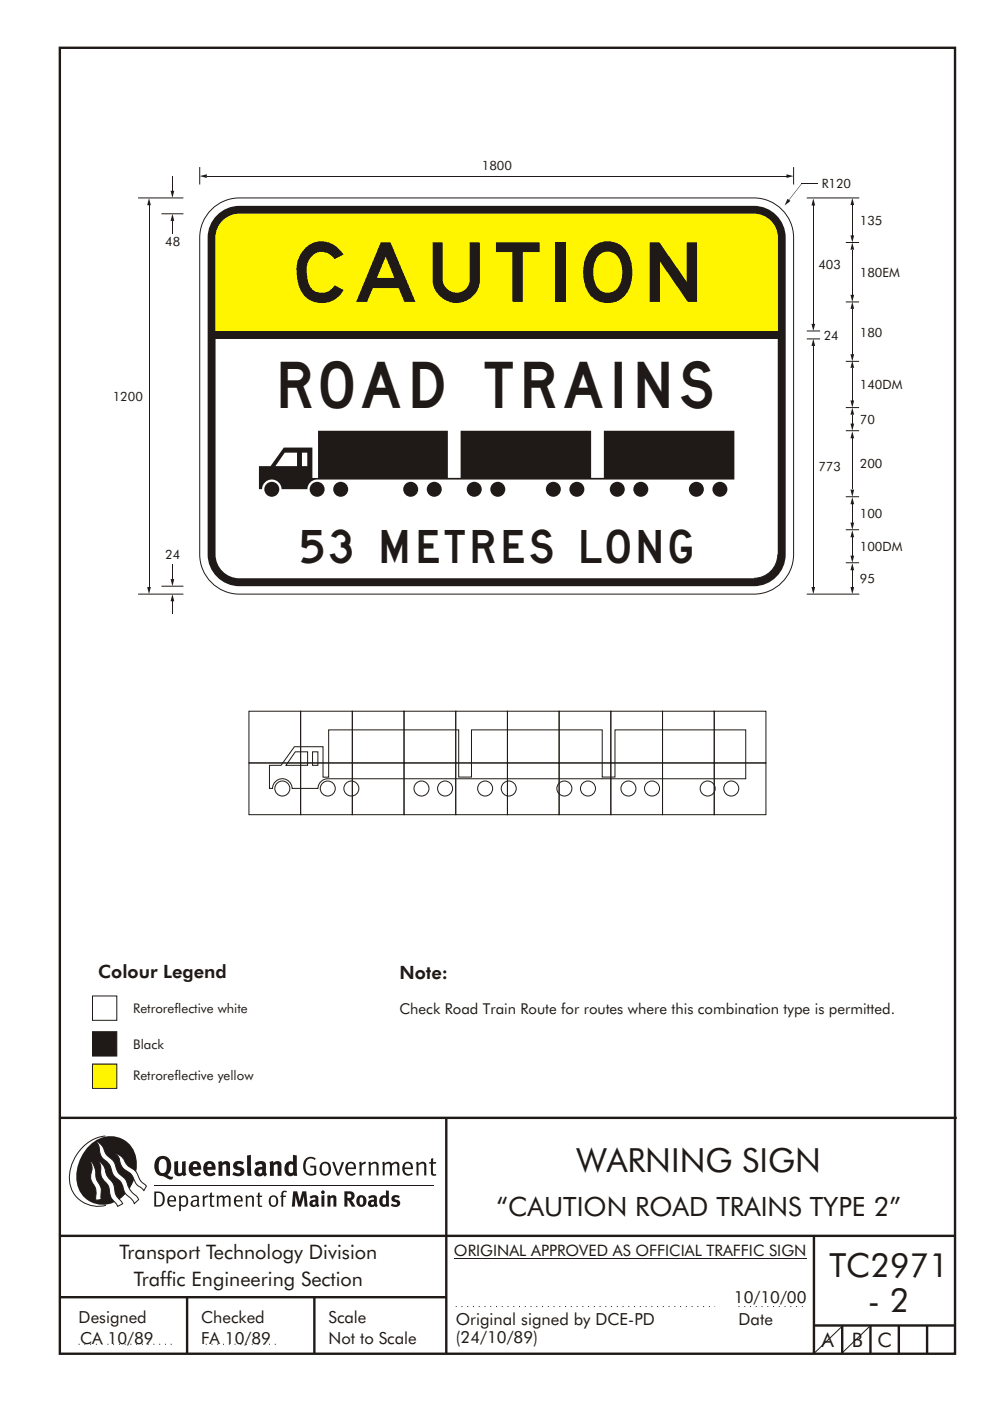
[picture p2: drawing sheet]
<svg xmlns="http://www.w3.org/2000/svg" width="210mm" height="297mm" viewBox="0 0 210 297" stroke-linecap="round" stroke-linejoin="round" font-family="sans-serif">
<g fill="none" stroke="#1f1a17" stroke-width=".51">
<path d="M12.7 10.1h189.9v276.9h-189.9zM12.7 237h190.3M94.7 236.9v50.1M12.7 262h190M12.7 275h82M39.7 275v12M66.7 275v12M172.7 262v25M172.7 281h30M178.7 281v6M184.7 281v6M190.7 281v6"/>
<path d="M196.7 281v6"/>
</g>
<path d="M96.7 277h55M156.7 277h14M16.7 285h20.3M43.7 285h15" fill="none" stroke="#1f1a17" stroke-width=".21" stroke-dasharray=".2 1" stroke-linecap="butt"/>
<path d="M19.6 211.2h5.2v5.1h-5.2z" fill-rule="evenodd" fill="#fff" stroke="#1f1a17" stroke-width=".21"/>
<path d="M19.6 218.7h5.2v5.2h-5.2z" fill-rule="evenodd" fill="#1f1a17" stroke="#1f1a17" stroke-width=".21"/>
<path d="M19.6 225.6h5.2v5.2h-5.2z" fill-rule="evenodd" fill="#fff500" stroke="#1f1a17" stroke-width=".21"/>
<g fill="none" stroke="#1f1a17" stroke-width=".21">
<path d="M52.8 150.8h11v11h-11zM62.7 159.4h2.6v2.9h-4.6zM63.8 150.8h11v11h-11zM66.3 159.4h1.1v2.9h-1.1zM74.8 150.8h10.9v11h-10.9zM85.7 150.8h11v11h-11zM96.7 150.8h11v11h-11zM107.7 150.8h10.9v11h-10.9zM118.6 150.8h11v11h-11zM129.6 150.8h11v11h-11zM140.6 150.8h10.9v11h-10.9zM151.5 150.8h11v11h-11z"/>
<path d="M52.8 161.8h11v10.9h-11zM57.2 162.3h2.4l2.9-4h6v6.5h1.2v-10.1h27.6v10.1h2.7v-10.1h27.8v10.1h2.7v-10.1h27.7v10.4h-88.7a2.07 2.07 0 0 0-2 2.1h-5.5a2.08 2.08 0 0 0-2.1-2.1 2.08 2.08 0 0 0-2.1 2.1h-.6zM63.8 161.8h11v10.9h-11zM74.8 161.8h10.9v10.9h-10.9zM85.7 161.8h11v10.9h-11zM96.7 161.8h11v10.9h-11zM107.7 161.8h10.9v10.9h-10.9zM118.6 161.8h11v10.9h-11zM129.6 161.8h11v10.9h-11zM140.6 161.8h10.9v10.9h-10.9zM151.5 161.8h11v10.9h-11zM96.3 266.7h74.7"/>
<path d="M178.6 281.2l-5.8 5.6M184.5 281.2l-5.8 5.6"/>
<circle cx="59.9" cy="167.2" r="1.59"/>
<circle cx="69.5" cy="167.2" r="1.59"/>
<circle cx="74.5" cy="167.2" r="1.59"/>
<circle cx="89.4" cy="167.2" r="1.59"/>
<circle cx="94.4" cy="167.2" r="1.59"/>
<circle cx="102.9" cy="167.2" r="1.59"/>
<circle cx="107.9" cy="167.2" r="1.59"/>
<circle cx="119.7" cy="167.2" r="1.59"/>
<circle cx="124.7" cy="167.2" r="1.59"/>
<circle cx="133.3" cy="167.2" r="1.59"/>
<circle cx="138.3" cy="167.2" r="1.59"/>
<circle cx="150.1" cy="167.2" r="1.59"/>
<circle cx="155.1" cy="167.2" r="1.59"/>
</g>
<path d="M44.8 44.4a8.4 8.4 0 0 1 6-2.4h109.2a8.4 8.4 0 0 1 8.4 8.4v67.2a8.4 8.4 0 0 1-8.4 8.4h-109.2a8.4 8.4 0 0 1-8.4-8.4v-67.2a8.4 8.4 0 0 1 2.4-6z" fill-rule="evenodd" fill="#fff" stroke="#1f1a17" stroke-width=".21"/>
<path d="M45.7 46a6.7 6.7 0 0 1 5.1-2.4h109.2a6.8 6.8 0 0 1 6.7 6.8v67.2a6.8 6.8 0 0 1-6.7 6.7h-109.2a6.8 6.8 0 0 1-6.7-6.7v-67.2a6.7 6.7 0 0 1 1.6-4.4z" fill-rule="evenodd" fill="#1f1a17"/>
<path d="M46.9 47.1a5.1 5.1 0 0 1 3.9-1.8h109.2a5.1 5.1 0 0 1 5 5.1v67.2a5.1 5.1 0 0 1-5 5h-109.2a5.1 5.1 0 0 1-5.1-5v-67.2a5 5 0 0 1 1.2-3.3z" fill-rule="evenodd" fill="#fff"/>
<path d="M46.9 47.1a5.1 5.1 0 0 1 3.9-1.8h109.2a5.1 5.1 0 0 1 5 5.1v21.4h-119.3v-21.4a5 5 0 0 1 1.2-3.3z" fill-rule="evenodd" fill="#fff500"/>
<path d="M165 117.6a5.1 5.1 0 0 1-5 5" fill="none" stroke="#1f1a17" stroke-width=".21"/>
<path d="M42.4 37.3l1.5-.4v.8l-1.5-.4 1.5-.4z" fill-rule="evenodd" fill="#1f1a17"/>
<path d="M43.9 37.3h122.9" fill="none" stroke="#1f1a17" stroke-width=".21"/>
<path d="M166.9 36.9l1.5 .4-1.5 .4v-.8l1.5 .4z" fill-rule="evenodd" fill="#1f1a17"/>
<path d="M42.4 35.4v3.7M168.4 35.4v3.7" fill="none" stroke="#1f1a17" stroke-width=".21"/>
<path d="M172.6 71.8l.3 1.6h-.7l.4-1.6 .3 1.6z" fill-rule="evenodd" fill="#1f1a17"/>
<path d="M172.6 73.4v51" fill="none" stroke="#1f1a17" stroke-width=".21"/>
<g fill="#1f1a17">
<path d="M172.2 124.5h.7l-.3 1.5 .3-1.5-.3 1.5z" fill-rule="evenodd"/>
<path d="M180.8 119.4l.4 1.5h-.8l.4-1.5 .4 1.5z" fill-rule="evenodd"/>
</g>
<path d="M180.8 120.9v3.5" fill="none" stroke="#1f1a17" stroke-width=".21"/>
<g fill="#1f1a17">
<path d="M180.4 124.5h.8l-.4 1.5 .4-1.5-.4 1.5z" fill-rule="evenodd"/>
<path d="M180.8 112.4l.4 1.5h-.8l.4-1.5 .4 1.5z" fill-rule="evenodd"/>
</g>
<path d="M180.8 113.9v3.9" fill="none" stroke="#1f1a17" stroke-width=".21"/>
<g fill="#1f1a17">
<path d="M180.4 117.8h.8l-.4 1.5 .4-1.5-.4 1.5z" fill-rule="evenodd"/>
<path d="M180.8 105.4l.4 1.5h-.8l.4-1.5 .4 1.5z" fill-rule="evenodd"/>
</g>
<path d="M180.8 106.9v3.9" fill="none" stroke="#1f1a17" stroke-width=".21"/>
<g fill="#1f1a17">
<path d="M180.4 110.8h.8l-.4 1.5 .4-1.5-.4 1.5z" fill-rule="evenodd"/>
<path d="M180.8 91.4l.4 1.5h-.8l.4-1.5 .4 1.5z" fill-rule="evenodd"/>
</g>
<path d="M180.8 93v10.8" fill="none" stroke="#1f1a17" stroke-width=".21"/>
<g fill="#1f1a17">
<path d="M180.4 103.8h.8l-.4 1.5 .4-1.5-.4 1.5z" fill-rule="evenodd"/>
<path d="M180.8 86.4l.4 1.5h-.8l.4-1.5 .4 1.5z" fill-rule="evenodd"/>
<path d="M180.4 89.8h.8l-.4 1.5 .4-1.5-.4 1.5z" fill-rule="evenodd"/>
<path d="M180.8 76.5l.4 1.5h-.8l.4-1.5 .4 1.5z" fill-rule="evenodd"/>
</g>
<path d="M180.8 88l.1 1.8z" fill="#1f1a17"/>
<path d="M180.8 78v6.9" fill="none" stroke="#1f1a17" stroke-width=".21"/>
<g fill="#1f1a17">
<path d="M180.4 84.9h.8l-.4 1.5 .4-1.5-.4 1.5z" fill-rule="evenodd"/>
<path d="M172.6 42.1l.3 1.5h-.7l.4-1.5 .3 1.5z" fill-rule="evenodd"/>
</g>
<path d="M172.6 43.6v25" fill="none" stroke="#1f1a17" stroke-width=".21"/>
<g fill="#1f1a17">
<path d="M172.2 68.7h.7l-.3 1.5 .3-1.5-.3 1.5z" fill-rule="evenodd"/>
<path d="M180.8 64l.4 1.5h-.8l.4-1.5 .4 1.5z" fill-rule="evenodd"/>
</g>
<path d="M180.8 65.5v9.6" fill="none" stroke="#1f1a17" stroke-width=".21"/>
<g fill="#1f1a17">
<path d="M180.4 75.1h.8l-.4 1.5 .4-1.5-.4 1.5z" fill-rule="evenodd"/>
<path d="M180.8 51.4l.4 1.5h-.8l.4-1.5 .4 1.5z" fill-rule="evenodd"/>
</g>
<path d="M180.8 53v9.5" fill="none" stroke="#1f1a17" stroke-width=".21"/>
<g fill="#1f1a17">
<path d="M180.4 62.5h.8l-.4 1.5 .4-1.5-.4 1.5z" fill-rule="evenodd"/>
<path d="M180.8 42l.4 1.5h-.8l.4-1.5 .4 1.5z" fill-rule="evenodd"/>
</g>
<path d="M180.8 43.5v6.4" fill="none" stroke="#1f1a17" stroke-width=".21"/>
<path d="M180.4 49.9h.8l-.4 1.5 .4-1.5-.4 1.5z" fill-rule="evenodd" fill="#1f1a17"/>
<path d="M171.2 42h11.1M179.4 51.4h2.9M171.2 71.9h2.8M171.2 70.2h2.8M179.4 76.6h2.9M179.4 64h2.9M179.4 91.3h2.9M179.4 86.4h2.9M179.4 119.3h2.9M179.4 112.3h2.9M179.4 105.3h2.9M171.2 126h11.1" fill="none" stroke="#1f1a17" stroke-width=".21"/>
<path d="M167.1 42.1l.6 .5-1.2 1z" fill-rule="evenodd" fill="#1f1a17"/>
<path d="M170 39l-2.5 3.4z" fill="#1f1a17"/>
<path d="M170 39h3.5" fill="none" stroke="#1f1a17" stroke-width=".21"/>
<path d="M44.4 70.2h121.5v1.7h-121.5z" fill="#1f1a17"/>
<path d="M36.6 37.3v3.1M29.3 42h9.6M34.3 45.3h4.6M29.3 126h9.6M34.3 124.3h4.6" fill="none" stroke="#1f1a17" stroke-width=".21"/>
<path d="M36.2 40.5h.8l-.4 1.5 .4-1.5-.4 1.5z" fill-rule="evenodd" fill="#1f1a17"/>
<path d="M36.6 119.6v3.1" fill="none" stroke="#1f1a17" stroke-width=".21"/>
<path d="M36.2 122.8h.8l-.4 1.5 .4-1.5-.4 1.5z" fill-rule="evenodd" fill="#1f1a17"/>
<path d="M36.6 46.9v2.5" fill="none" stroke="#1f1a17" stroke-width=".21"/>
<path d="M36.6 45.3l.4 1.5h-.8z" fill-rule="evenodd" fill="#1f1a17"/>
<path d="M36.6 127.5v2.6" fill="none" stroke="#1f1a17" stroke-width=".21"/>
<g fill="#1f1a17">
<path d="M36.6 126l.4 1.5h-.8z" fill-rule="evenodd"/>
<path d="M31.6 42l.4 1.5h-.8l.4-1.5 .4 1.5z" fill-rule="evenodd"/>
</g>
<path d="M31.6 43.5v80.9" fill="none" stroke="#1f1a17" stroke-width=".21"/>
<g fill="#1f1a17">
<path d="M31.2 124.5h.8l-.4 1.5 .4-1.5-.4 1.5z" fill-rule="evenodd"/>
<path d="M54.9 98.8v4.9h.7a2.07 2.07 0 0 1 2.1-2 2.07 2.07 0 0 1 2 2h5.5a2.07 2.07 0 0 1 2.1-2h88.5v-10.4h-27.7v10h-2.7v-10h-27.7v10h-2.7v-10h-27.5v10h-1.2v-6.4h-6.1l-2.8 3.9zM64.1 96h1.1v2.8h-1.1zM60.4 96l-2 2.8h4.6v-2.8zM120.8 103.7a1.6 1.6 0 0 0 3.2 0 1.6 1.6 0 0 0-3.2 0zM151.2 103.7a1.59 1.59 0 0 0 3.1 0 1.59 1.59 0 0 0-3.1 0zM104 103.7a1.6 1.6 0 0 0 3.2 0 1.6 1.6 0 0 0-3.2 0zM134.4 103.7a1.6 1.6 0 0 0 3.2 0 1.6 1.6 0 0 0-3.2 0zM90.5 103.7a1.6 1.6 0 0 0 3.2 0 1.6 1.6 0 0 0-3.2 0zM70.7 103.7a1.6 1.6 0 0 0 3.2 0 1.6 1.6 0 0 0-3.2 0zM115.8 103.7a1.6 1.6 0 0 0 3.2 0 1.6 1.6 0 0 0-3.2 0zM146.2 103.7a1.59 1.59 0 0 0 3.1 0 1.59 1.59 0 0 0-3.1 0zM99 103.7a1.6 1.6 0 0 0 3.2 0 1.6 1.6 0 0 0-3.2 0zM129.4 103.7a1.6 1.6 0 0 0 3.2 0 1.6 1.6 0 0 0-3.2 0zM85.5 103.7a1.6 1.6 0 0 0 3.2 0 1.6 1.6 0 0 0-3.2 0zM65.7 103.7a1.6 1.6 0 0 0 3.2 0 1.6 1.6 0 0 0-3.2 0zM56.1 103.7a1.6 1.6 0 0 0 3.2 0 1.6 1.6 0 0 0-3.2 0z" fill-rule="evenodd"/>
<path d="M64.9 245.6a1.61 1.61 0 0 1 2.1 .1l-.2 .2a1.17 1.17 0 0 0-1.4-.1 1.17 1.17 0 0 0-.6 1.2 1.42 1.42 0 0 0 1.2 1.9l.7-.2v-1.2h-.8l-.1-.4h1.3v1.9a1.82 1.82 0 0 1-2.2-.1 1.82 1.82 0 0 1-.6-2.1l.2-.7z" fill-rule="evenodd"/>
<path d="M68.2 246.6a1.77 1.77 0 0 0 .4 2.6 1.39 1.39 0 0 0 1.4-.5 1.39 1.39 0 0 0 .2-1.5 1.19 1.19 0 0 0-2-.6zM68.5 246.8a.83 .83 0 0 1 1 .1 .83 .83 0 0 1 .2 1 .75 .75 0 0 1-.6 1 .75 .75 0 0 1-.8-.8v-.9z" fill-rule="evenodd"/>
<path d="M70.5 246.4l.4-.1 .8 2.4 .8-2.3h.5l-1.1 2.8h-.4z" fill-rule="evenodd"/>
<path d="M73.6 246.7a1.74 1.74 0 0 0 .5 2.5h.9l.5-.3-.2-.3a.89 .89 0 0 1-1.1 .2 .89 .89 0 0 1-.4-.9h1.7a1.15 1.15 0 0 0-.4-1.4 1.15 1.15 0 0 0-1.5 .2zM74 246.9a.67 .67 0 0 1 .8-.1 .67 .67 0 0 1 .3 .7h-1.3z" fill-rule="evenodd"/>
<path d="M76.2 246.4l.4-.1 .1 .5 .5-.4 .5-.1-.2 .5a.61 .61 0 0 0-.8 .6v1.8h-.4z" fill-rule="evenodd"/>
<path d="M78.1 246.4l.5-.1 .1 .5a.89 .89 0 0 1 .9-.5 .89 .89 0 0 1 .7 .8v2.1h-.4v-2.1l-.1-.3-.3-.1-.8 .4v2.1h-.4z" fill-rule="evenodd"/>
<path d="M81.1 246.4l.4-.1 .1 .4a.83 .83 0 0 1 .8-.4 .83 .83 0 0 1 .7 .5 .86 .86 0 0 1 .9-.5 .86 .86 0 0 1 .7 .8v2.1h-.4l-.1-2.3a.5 .5 0 0 0-.8 0l-.2 .2v2.1h-.5v-2.2l-.4-.3-.7 .4v2.1h-.4z" fill-rule="evenodd"/>
<path d="M85.7 246.7a1.74 1.74 0 0 0 .5 2.5h.9l.5-.3-.2-.3a.89 .89 0 0 1-1.1 .2 .89 .89 0 0 1-.4-.9h1.7a1.15 1.15 0 0 0-.5-1.4 1.15 1.15 0 0 0-1.4 .2zM86 246.9a.67 .67 0 0 1 .9-.1 .67 .67 0 0 1 .3 .7h-1.3z" fill-rule="evenodd"/>
<path d="M88.3 246.4l.4-.1 .1 .5a.89 .89 0 0 1 .9-.5 .89 .89 0 0 1 .7 .8v2.1h-.4v-2.1l-.1-.3-.3-.1-.8 .4v2.1h-.4z" fill-rule="evenodd"/>
<path d="M91.5 245.7l.4-.2v.9h.7l-.2 .3h-.5v2.1l.1 .1h.5l.1 .3a.71 .71 0 0 1-1.2-.5v-2h-.3v-.3h.3z" fill-rule="evenodd"/>
<path d="M37 246.3l.8-.2v2a.46 .46 0 0 0 .2 .7 .46 .46 0 0 0 .6-.3v-2.2l.8-.1v2.3l.2 .6-.6 .3-.2-.3a1.03 1.03 0 0 1-1.2 .2 1.03 1.03 0 0 1-.6-1z" fill-rule="evenodd"/>
<path d="M40.4 246.6a1.64 1.64 0 0 0 0 2.3 1.64 1.64 0 0 0 2.3 .1l-.4-.5a.78 .78 0 0 1-.9 .3 .78 .78 0 0 1-.5-.8h1.8a1.37 1.37 0 0 0-.6-1.6 1.37 1.37 0 0 0-1.7 .2zM41 246.9a.48 .48 0 0 1 .7-.1 .48 .48 0 0 1 .2 .6h-1z" fill-rule="evenodd"/>
<path d="M43.5 246.6a1.65 1.65 0 0 0-.2 2 1.65 1.65 0 0 0 1.9 .7l.5-.3-.3-.5a.78 .78 0 0 1-.9 .3 .78 .78 0 0 1-.5-.8h1.8a1.37 1.37 0 0 0-.6-1.6 1.37 1.37 0 0 0-1.7 .2zM44.1 246.9a.48 .48 0 0 1 .6-.1 .48 .48 0 0 1 .2 .6h-.9z" fill-rule="evenodd"/>
<path d="M46.3 246.4l.7-.3 .1 .4a.95 .95 0 0 1 1-.3 .95 .95 0 0 1 .7 .9v2.2h-.8v-2.3l-.3-.2-.5 .3v2.2h-.8z" fill-rule="evenodd"/>
<path d="M49.7 246.5a1.73 1.73 0 0 1 2-.1l-.2 .6-.6-.2a.42 .42 0 0 0-.6 .3l.2 .2a1.23 1.23 0 0 1 1.4 1 1.47 1.47 0 0 1-2.3 .9l-.3-.1 .3-.6 .7 .3a.47 .47 0 0 0 .7-.3 .87 .87 0 0 0-1-.6l-.4-.2-.1-.4z" fill-rule="evenodd"/>
<path d="M54.1 246.6l.3 .6 .3-.2a.62 .62 0 0 1 .9 0v.4a1.21 1.21 0 0 0-1.3 .3 1.21 1.21 0 0 0-.2 1.4 1.19 1.19 0 0 0 1.7 0l.5 .3 .4-.4-.3-.4v-1.3a.96 .96 0 0 0-1.3-1.1zM55 248.1l.6-.1v.6a.43 .43 0 0 1-.6 .1 .43 .43 0 0 1 0-.6z" fill-rule="evenodd"/>
<path d="M57.2 246.4l.7-.3 .1 .4a.95 .95 0 0 1 1-.3 .95 .95 0 0 1 .7 .9v2.2h-.8v-2.3l-.3-.2-.5 .3v2.2h-.8z" fill-rule="evenodd"/>
<path d="M62.2 244.8v1.6a1.29 1.29 0 0 0-1.4 .1 1.29 1.29 0 0 0-.5 1.3 1.24 1.24 0 0 0 .5 1.4 1.24 1.24 0 0 0 1.5-.1l.1 .2h.7l-.1-4.3zM61.5 246.9h.4l.3 .1v1.5l-.3 .2a.48 .48 0 0 1-.6-.5 1.52 1.52 0 0 1 .2-1.3z" fill-rule="evenodd"/>
<path d="M52.4 245l.8-.2 .2 4.5h-.8l-.1-.2z" fill-rule="evenodd"/>
</g>
<path d="M22.4 240.9a9 9 0 0 0-7.4 10.8 6.2 6.2 0 0 0 7.5 3.9M32.7 251.4h59.4" fill="none" stroke="#1f1a17" stroke-width=".21"/>
<path d="M19.1 242.7a5.7 5.7 0 0 1 6.5-1.4 5.7 5.7 0 0 1 3.4 5.7 8.6 8.6 0 0 1-6.2 8.4 5.7 5.7 0 0 1-6.5-7.1 9.9 9.9 0 0 1 2.8-5.6z" fill-rule="evenodd" fill="#1f1a17"/>
<path d="M24.4 244.6a3.1 3.1 0 0 1 2.3 2.1l.8 .8a3.2 3.2 0 0 1 2 2.3l.4 .7 1.2 1-.6 .9-.2-.3a3.5 3.5 0 0 1-1.9-2 3.8 3.8 0 0 0-2.1-2.2 3.5 3.5 0 0 1-1-2.3zM20.4 242a3.4 3.4 0 0 1 1.9 2.4l.7 .9a3.3 3.3 0 0 1 1.7 2.5 4.4 4.4 0 0 0 1.7 2l.3 .3a6.1 6.1 0 0 0 2.5 3.7l.2 .5-.9 .9a6.1 6.1 0 0 0-1.9-2.2l-.4-.7a3.6 3.6 0 0 0-1.9-2.8l-.6-1.1a3.6 3.6 0 0 0-1.9-2.8 3.7 3.7 0 0 1-.8-2.4zM21 246.2a3.4 3.4 0 0 1 1.5 2.7l.6 .9a3.8 3.8 0 0 1 1.4 3.1l.3 .8 1.2 1.5-1 .6-.5-.8a3.2 3.2 0 0 1-1.3-2.8 4.3 4.3 0 0 0-1.4-2.2 4.7 4.7 0 0 1-.5-2.9zM19.2 246.1a5.1 5.1 0 0 1 1.2 3.7l.3 .7a3.1 3.1 0 0 1 .7 3l.1 .8-1.1 .2-.1-.8a3.5 3.5 0 0 0-.9-3.2 3.6 3.6 0 0 1 .1-2.6z" fill-rule="evenodd" fill="#fff" stroke="#1f1a17" stroke-width=".21"/>
<g fill="#1f1a17">
<path d="M33.4 245.5a2.51 2.51 0 0 0 .4 3.7l.8 .2a2.78 2.78 0 0 0 2 .6l.2-.5h-.6l-.7-.4a2.56 2.56 0 0 0 0-3.8 1.83 1.83 0 0 0-2.1 .2zM34 245.9a.87 .87 0 0 1 1 0 .87 .87 0 0 1 .4 .9v.4a1.17 1.17 0 0 1-.9 1.5h-.3a2.38 2.38 0 0 1-.2-2.8z" fill-rule="evenodd"/>
<path d="M33.1 252.9v2.6a1.12 1.12 0 0 0 1.2-.3 1.12 1.12 0 0 0 .2-1.1l-.1-.6-.3-.4zM32.7 252.6h1.1a1.67 1.67 0 0 1 1.2 1.7 1.67 1.67 0 0 1-1.3 1.5h-1zM36.1 253.9l-.2 .6h1.1a.55 .55 0 0 0-.3-.7 .55 .55 0 0 0-.6 .1zM35.8 253.8a.95 .95 0 0 1 1.2-.2 .95 .95 0 0 1 .4 1.1h-1.5a.72 .72 0 0 0 .4 .8 .72 .72 0 0 0 .9-.1l.1 .2a1.15 1.15 0 0 1-1.5 0 1.15 1.15 0 0 1-.2-1.5zM38.4 254.1v1.2a.7 .7 0 0 0 .9 .1 .7 .7 0 0 0 .2-.9 .61 .61 0 0 0-.4-.7 .61 .61 0 0 0-.7 .3zM38 253.5l.3-.1 .1 .4a.95 .95 0 0 1 1.2-.1 .95 .95 0 0 1 .3 1.1 .92 .92 0 0 1-.5 1 .92 .92 0 0 1-1-.2v1.1l-.4 .1zM40.9 254.9a.5 .5 0 0 0 .2 .7 .5 .5 0 0 0 .7-.3v-.7zM40.5 253.8a1 1 0 0 1 1.7 .2v1.4l.2 .3-.2 .2-.3-.3a.78 .78 0 0 1-1.4-.1 .78 .78 0 0 1 .8-1.1h.5a.58 .58 0 0 0-.3-.7 .58 .58 0 0 0-.7 .3zM43 253.5l.3-.1 .1 .4 .3-.3h.5l-.2 .3a.52 .52 0 0 0-.6 .6v1.4h-.4zM44.6 252.9l.4-.1-.1 .7h.6l-.1 .3h-.5v1.5a.35 .35 0 0 0 .6 .3v.2a.57 .57 0 0 1-.6 .1 .57 .57 0 0 1-.3-.5v-1.6h-.3v-.3h.3zM45.9 253.5l.4-.1 .1 .4 .2-.2a.64 .64 0 0 1 1 .2 .7 .7 0 0 1 .8-.4 .7 .7 0 0 1 .5 .7v1.7h-.4v-1.7l-.2-.3-.7 .3v1.7h-.3v-1.6a.38 .38 0 0 0-.3-.5 .38 .38 0 0 0-.5 .3l-.1 .1v1.7h-.4zM50.2 253.9l-.2 .6h1.1a.55 .55 0 0 0-.2-.7 .55 .55 0 0 0-.7 .1zM49.9 253.8a.95 .95 0 0 1 1.2-.2 .95 .95 0 0 1 .4 1.1h-1.5a.72 .72 0 0 0 .4 .8 .72 .72 0 0 0 .9-.1l.1 .2a1.15 1.15 0 0 1-1.5 0 1.15 1.15 0 0 1-.2-1.5zM52.1 253.5l.3-.1 .1 .4a.72 .72 0 0 1 .8-.4 .72 .72 0 0 1 .6 .7v1.7h-.4v-1.5a.45 .45 0 0 0-.3-.6 .45 .45 0 0 0-.5 .3l-.2 .1v1.7h-.3zM54.7 252.9l.4-.1v.7h.6l-.1 .3h-.5v1.5a.35 .35 0 0 0 .5 .3v.2a.57 .57 0 0 1-.6 .1 .57 .57 0 0 1-.3-.5v-1.6h-.3v-.3h.3zM57.6 253.9l-.2 .7a.65 .65 0 0 0 .3 .9 .65 .65 0 0 0 .8-.3l.1-.1a.93 .93 0 0 0-.7-1.4zM57.3 253.8a1.12 1.12 0 0 1 1.4 0 1.12 1.12 0 0 1 .2 1.4 1.01 1.01 0 0 1-1.2 .7 1.01 1.01 0 0 1-.7-1.2zM59.9 252.6l.5-.2 .5 .2-.2 .2-.3-.1-.3 .2v.6h.6l-.1 .3h-.5v2h-.4v-2h-.2v-.3h.2zM62.2 252.6l-.3 3.2h.7l.1-2.2 .6 2.2h.5l.7-2.2 .1 2.2h.7l-.3-3.2h-.9l-.5 2.1-.5-2.1zM65.7 253.7l.3 .5a.51 .51 0 0 1 .5-.3 .51 .51 0 0 1 .4 .4v.1a.88 .88 0 0 0-1.1 .3 .88 .88 0 0 0 .2 1.1 .9 .9 0 0 0 1.1-.1l.3 .3 .4-.4-.3-.3v-1.1a.87 .87 0 0 0-.4-.8 .87 .87 0 0 0-1 .1zM66.4 254.9l.5-.1v.5l-.1 .1h-.3l-.2-.1zM68.2 253.5v2.3h.6v-2.4zM68.1 252.8a.4 .4 0 0 0 .8 0 .4 .4 0 0 0-.8 0zM69.4 253.5l.1 2.3h.6v-1.7a.33 .33 0 0 1 .4-.2 .33 .33 0 0 1 .2 .4v1.5h.7v-1.7a.75 .75 0 0 0-.6-.7 .75 .75 0 0 0-.8 .3v-.3zM73.1 252.6v3.2h.6v-1.3l.3 .2 .7 1.1h.7l-.9-1.4a.94 .94 0 0 0 .7-1 .94 .94 0 0 0-.9-.8zM73.7 253.1a.51 .51 0 0 1 .7 .1 .51 .51 0 0 1-.1 .8h-.6zM75.9 253.7a1.19 1.19 0 0 0-.1 1.8 1.19 1.19 0 0 0 1.7-.1 1.19 1.19 0 0 0 0-1.6 1.19 1.19 0 0 0-1.6-.1zM76.5 253.9h.2a.99 .99 0 0 1 0 1.5 1.06 1.06 0 0 1-.2-1.5zM78.1 253.7l.3 .5a.51 .51 0 0 1 .5-.3 .51 .51 0 0 1 .4 .4v.1a.88 .88 0 0 0-1.1 .3 .88 .88 0 0 0 .2 1.1 .9 .9 0 0 0 1.1-.1l.3 .3 .4-.4-.2-.3v-1.1a.87 .87 0 0 0-.5-.8 .87 .87 0 0 0-1 .1zM78.9 254.9l.4-.1v.5l-.1 .1h-.3l-.2-.1zM81.9 252.4v1.2a1.2 1.2 0 0 0-1.4 .5 1.2 1.2 0 0 0 .2 1.5l.5 .3 .8-.2v.1h.6l-.1-3.3zM81.4 254l.5 .1-.1 1.2a.46 .46 0 0 1-.5 0 .46 .46 0 0 1-.2-.6zM83.3 253.6a.79 .79 0 0 0-.2 1 .79 .79 0 0 0 1 .3 .33 .33 0 0 1 0 .5 .33 .33 0 0 1-.5 0l-.5-.2-.2 .4a1.15 1.15 0 0 0 1.2 .3 1.15 1.15 0 0 0 .8-1 1.49 1.49 0 0 0-1.2-.7 .4 .4 0 0 1 .3-.4 .4 .4 0 0 1 .4 .1l.2 .1 .2-.4a1.47 1.47 0 0 0-1.5 0z" fill-rule="evenodd"/>
</g>
<text font-size="12.6" fill="#1f1a17" x="62.9" y="64">CAUTION</text>
<text font-size="9.8" fill="#1f1a17" x="59.6" y="86.4">ROAD TRAINS</text>
<g font-size="7.1" fill="#1f1a17">
<text x="122.3" y="248.5">WARNING SIGN</text>
<text x="176" y="270.8">TC2971</text>
<text x="184.1" y="278.2">- 2</text>
</g>
<text font-size="7" fill="#1f1a17" x="63.9" y="119.3">53 METRES LONG</text>
<text font-size="5.6" fill="#1f1a17" x="105.4" y="257.9">“CAUTION ROAD TRAINS TYPE 2”</text>
<g font-size="4.2" fill="#1f1a17">
<text x="25.4" y="267">Transport Technology Division</text>
<text x="28.4" y="272.6">Traffic Engineering Section</text>
<text x="174.3" y="285.6">A</text>
<text x="180.7" y="285.6">B</text>
<text x="186.2" y="285.6">C</text>
</g>
<g font-size="3.9" fill="#1f1a17">
<text x="20.8" y="207.3">Colour Legend</text>
<text x="84.7" y="207.6">Note:</text>
</g>
<g font-size="3.5" fill="#1f1a17">
<text x="16.7" y="280.5">Designed</text>
<text x="42.7" y="280.5">Checked</text>
<text x="69.7" y="280.5">Scale</text>
<text x="96.7" y="281">Original signed by DCE-PD</text>
<text x="155.7" y="276.3">10/10/00</text>
<text x="156.7" y="281">Date</text>
<text x="17" y="284.9">CA 10/89</text>
<text x="42.7" y="284.9">FA 10/89</text>
<text x="69.7" y="285">Not to Scale</text>
<text x="96.7" y="284.7">(24/10/89)</text>
</g>
<text font-size="3.4" fill="#1f1a17" x="96.3" y="266.3">ORIGINAL APPROVED AS OFFICIAL TRAFFIC SIGN</text>
<text font-size="3.2" fill="#1f1a17" x="84.7" y="215.1">Check Road Train Route for routes where this combination type is permitted.</text>
<g font-size="2.8" fill="#1f1a17">
<text x="28.3" y="214.8">Retroreflective white</text>
<text x="28.3" y="222.4">Black</text>
<text x="28.3" y="228.9">Retroreflective yellow</text>
</g>
<g font-size="2.7" fill="#1f1a17">
<text x="102.2" y="35.9">1800</text>
<text x="174.3" y="39.8">R120</text>
<text x="182.4" y="47.6">135</text>
<text x="35.1" y="52.1">48</text>
<text x="173.6" y="57.1">403</text>
<text x="182.4" y="58.7">180EM</text>
<text x="174.8" y="72">24</text>
<text x="182.4" y="71.4">180</text>
<text x="182.4" y="82.4">140DM</text>
<text x="23.9" y="84.9">1200</text>
<text x="182.4" y="89.8">70</text>
<text x="173.6" y="99.8">773</text>
<text x="182.4" y="99.3">200</text>
<text x="182.4" y="109.8">100</text>
<text x="35.1" y="118.5">24</text>
<text x="182.4" y="116.8">100DM</text>
<text x="182.4" y="123.6">95</text>
</g>
</svg>
